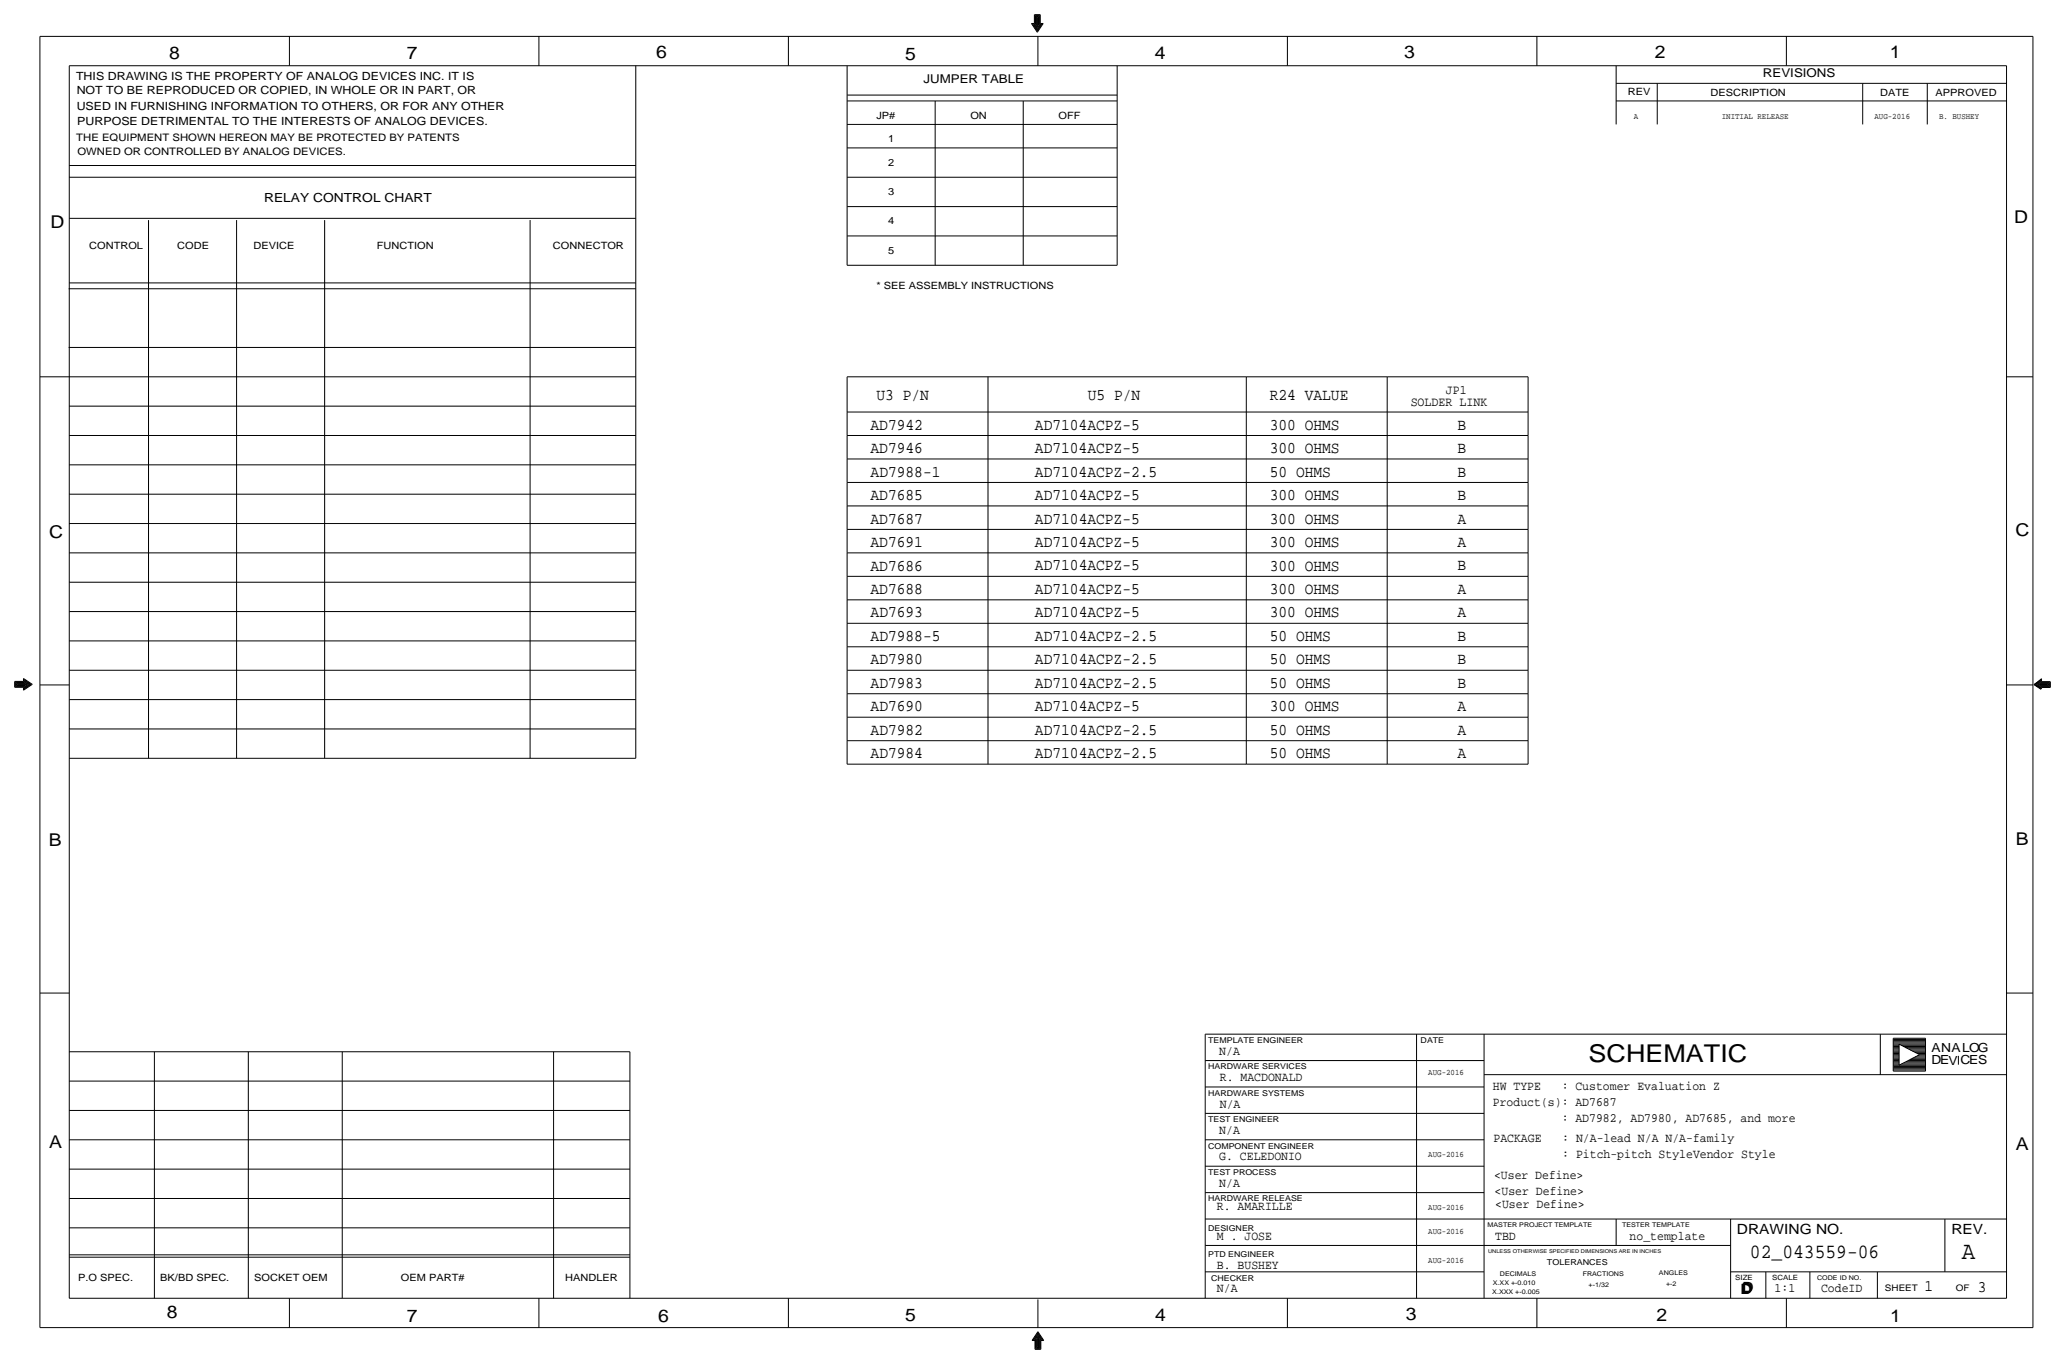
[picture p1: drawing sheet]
<svg xmlns="http://www.w3.org/2000/svg" width="893mm" height="590mm" viewBox="0 0 893 590" stroke-linecap="round" stroke-linejoin="round" font-family="sans-serif">
<!-- layer: Nets -->
<g fill="none" stroke="#000" stroke-width=".43">
<path d="M366.5 163.1v15.2zM366.5 178.3v10.2zM366.5 163.1h61zM366.5 178.3h294.7zM427.5 163.1v167.6zM427.5 163.1h111.7zM539.2 163.1h61zM539.2 163.1v167.6zM600.2 163.1v167.6zM600.2 163.1h61zM661.2 163.1v15.2zM661.2 178.3v10.2z"/>
<path d="M366.5 188.5v10.1zM366.5 198.6v10.2zM366.5 188.5h294.7zM366.5 198.6h294.7zM661.2 188.5v10.1zM661.2 198.6v10.2zM366.5 208.8v10.1zM366.5 218.9v10.2zM366.5 208.8h294.7zM366.5 218.9h294.7zM661.2 208.8v10.1zM661.2 218.9v10.2z"/>
<path d="M366.5 229.1v10.2zM366.5 239.3v10.1zM366.5 229.1h294.7zM366.5 239.3h294.7zM661.2 229.1v10.2zM661.2 239.3v10.1zM366.5 259.6v10.1zM366.5 249.4v10.2zM366.5 259.6h294.7zM366.5 249.4h294.7zM661.2 259.6v10.1zM661.2 249.4v10.2z"/>
<path d="M366.5 279.9v10.2zM366.5 269.7v10.2zM366.5 279.9h294.7zM366.5 269.7h294.7zM661.2 279.9v10.2zM661.2 269.7v10.2zM366.5 290.1v10.1zM366.5 290.1h294.7zM661.2 290.1v10.1zM366.5 310.4v10.1zM366.5 300.2v10.2zM366.5 310.4h294.7z"/>
<path d="M366.5 300.2h294.7zM661.2 310.4v10.1zM661.2 300.2v10.2zM366.5 330.7h61zM366.5 320.5v10.2zM366.5 320.5h294.7zM427.5 330.7h111.7zM539.2 330.7h61zM600.2 330.7h61zM661.2 320.5v10.2z"/>
</g>
<!-- layer: Page Border and Title Block -->
<g fill="none" stroke="#000" stroke-width=".43">
<path d="M17.3 15.7v558.8zM17.3 15.7h862.3zM125.2 15.7v12.7zM233.2 15.7v12.7zM341.1 15.7v12.7zM446.3 10.2h1.2zM446.3 10.2l2.5 3.8zM446.8 10.4h1zM446.8 10.4l2 3.1zM447.3 10.7l1.5 2.3zM447.3 10.7h.8zM447.5 6.4h2.6z"/>
<path d="M447.5 6.4v3.8zM447.8 10.9h.5zM447.8 6.6h2zM447.8 6.6v3.8zM447.8 10.9l1 1.5zM448.1 6.9h1.5zM448.1 6.9v3.8zM448.3 11.2l.5 .7zM448.3 7.1h1zM448.3 7.1v3.8zM448.3 11.2h.3zM448.6 7.4h.5z"/>
<path d="M448.6 7.4v3.8zM448.8 7.6v4.1zM449.1 7.4v3.8zM449.1 11.2h.2zM449.1 15.7v12.7zM449.3 7.1v3.8zM449.3 10.9h.5zM449.3 11.2l-.5 .7zM449.6 6.9v3.8zM449.6 10.7h.7zM449.8 10.9l-1 1.5zM449.8 6.6v3.8z"/>
<path d="M449.8 10.4h1zM450.1 10.2h1.3zM450.1 6.4v3.8zM450.3 10.7l-1.5 2.3zM450.8 10.4l-2 3.1zM451.4 10.2l-2.6 3.8zM557 15.7v12.7zM665 15.7v12.7zM772.9 15.7v12.7zM879.6 15.7v558.8zM30 28.4h838.2zM30 28.4v533.4z"/>
<path d="M275.1 28.4v299.8zM366.5 28.4v86.4zM483.4 28.4v86.4zM699.3 28.4v25.4zM699.3 36.1h168.9zM717 36.1v17.7zM805.9 36.1v17.7zM833.9 36.1v17.7zM868.2 28.4v533.4zM366.5 41.1h116.9zM366.5 53.8h116.9zM366.5 43.7h116.9z"/>
<path d="M404.6 43.7v71.1zM442.7 43.7v71.1zM699.3 43.7h168.9zM30 71.6h245.1zM30 76.7h245.1zM366.5 76.7h116.9zM366.5 64h116.9zM30 94.5h245.1zM64.3 95.3v232.9zM102.4 95.3v232.9zM140.5 95.3v232.9zM229.4 95.3v232.9z"/>
<path d="M366.5 89.4h116.9zM366.5 102.1h116.9zM366.5 114.8h116.9zM29.7 125h245.4zM30 122.4h245.1zM29.7 150.4h245.4zM17.3 163.1h257.8zM30 175.8h245.1zM868.2 163.1h11.4zM30 188.5h245.1zM30 201.2h245.1zM30 213.9h245.1z"/>
<path d="M29.9 226.6h245.2zM30 239.3h245.1zM30 252h245.1zM30 264.7h245.1zM30 277.4h245.1zM6.3 294.9h3.9zM6.3 297.4h3.9zM6.3 294.9v2.5zM6.6 295.1v2.1zM6.6 295.1h3.8zM6.6 297.2h3.8zM6.9 296.9h3.8z"/>
<path d="M6.9 295.4v1.5zM6.9 295.4h3.8zM7.1 296.7h3.8zM7.1 295.7h3.8zM7.1 295.7v1zM7.4 295.9v.5zM7.4 295.9h3.8zM7.4 296.4h3.8zM7.6 296.2h4.1zM10.2 293.6l3.8 2.6zM10.2 298.7l3.8-2.5zM10.2 293.6v1.3z"/>
<path d="M10.2 297.4v1.3zM10.4 298.2l3.1-2zM10.4 294.1l3.1 2.1zM10.4 294.1v1zM10.4 297.2v1zM10.7 294.6l2.3 1.6zM10.7 294.6v.8zM10.7 296.9v.8zM10.7 297.7l2.3-1.5zM10.9 297.2l1.5-1zM10.9 295.1l1.5 1.1zM10.9 295.1v.6z"/>
<path d="M10.9 296.7v.5zM11.2 296.7l.7-.5zM11.2 295.7l.7 .5zM11.2 296.4v.3zM11.2 295.7v.2zM17.3 296.4h12.7zM30 290.1h245.1zM868.2 296.4h11.4zM880 296.3l3.1-2.1zM880 296.3l3.1 2zM880.3 296.3l3 1.7zM880.3 296.3l3-2.6z"/>
<path d="M880.5 296.3l2.3 1.5zM880.5 296.3l2.3-1.6zM881 296.3l1.5 1zM881 296.3l1.5-1.1zM881.5 296.3l.8 .5zM881.5 296.3l.8-.5zM881.8 296.3h4.1zM882.3 296h3.8zM882.3 295.8v.2zM882.3 296.5v.3zM882.3 296.5h3.8zM882.5 295.8h3.9z"/>
<path d="M882.5 295.2v.6zM882.5 296.8v.5zM882.5 296.8h3.9zM882.8 295.5h3.8zM882.8 294.7v.8zM882.8 297v.8zM882.8 297h3.8zM883.1 297.3h3.8zM883.1 295.2h3.8zM883.1 294.2v1zM883.1 297.3v1zM883.3 297.5h3.8z"/>
<path d="M883.3 297.5v.5zM883.3 293.7v1.3zM883.3 295h3.8zM886.1 296v.5zM886.4 295.8v1zM886.6 295.5v1.5zM886.9 295.2v2.1zM887.1 295v2.5zM30 302.8h245.1zM30 315.5h245.1zM30 328.2h245.1zM17.3 429.8h12.7z"/>
<path d="M868.2 429.8h11.4zM30 455.2h242.5zM66.8 455.2v106.6zM107.4 455.2v106.6zM148.1 455.2v106.6zM239.5 455.2v106.6zM272.5 455.2v106.6zM521.5 447.5h346.7zM521.5 459h120.6zM521.5 447.5v114.3zM612.9 447.5v114.3zM642.1 447.5v114.3z"/>
<path d="M813.6 447.5v17.6zM819.1 459.5h2.6zM819.1 460h2.6zM819.1 458h2.6zM819.1 459h2.6zM819.1 458.5h2.6zM819.1 456.9h2.6zM819.1 452.4h2.6zM819.1 455.9h2.6zM819.1 457.5h2.6zM819.1 455.4h2.6zM819.1 456.4h2.6z"/>
<path d="M819.1 453.4h2.6zM819.1 453.9h2.6zM819.1 454.4h2.6zM819.1 454.9h2.6zM819.1 452.9h2.6zM819.1 450.9h14zM819.1 451.4h14zM819.1 450.3h14zM819.1 449.8h14zM819.1 449.3v14.3zM819.2 449.3h13.9zM819.2 451.9h13.9z"/>
<path d="M821.7 451.9l8.9 4.5zM821.7 451.9v9.1zM822.7 452.4h10.4zM823.5 452.9h9.6zM823.7 460h9.4zM824.5 453.4h8.6zM824.7 459.5h8.4zM825.8 459h7.3zM825.8 453.9h7.3zM826.5 458.5h6.6zM826.5 454.4h6.6zM827.5 458h5.6z"/>
<path d="M827.5 454.9h5.6zM828.5 457.5h4.6zM828.5 455.4h4.6zM829.6 456.9h3.5zM829.6 455.9h3.5zM830.6 456.4h2.5zM833.1 449.3v14.3zM847.3 456.9v3.9zM30 467.9h242.5zM521.5 470.4h120.6zM642.1 465.1h226.1zM819.1 460.5h2.6z"/>
<path d="M819.1 462.5h14zM819.1 461.5h14zM819.1 463h14zM819.1 462h14zM819.1 463.6h14zM819.1 461h14zM821.7 461l8.9-4.6zM822.7 460.5h10.4zM30 493.3h242.5zM30 480.6h242.5zM521.5 493.3h120.6zM521.5 481.8h120.6z"/>
<path d="M30 518.7h242.5zM30 506h242.5zM521.5 516.1h120.6zM521.5 504.7h120.6zM30 531.4h242.5zM521.5 527.6h346.7zM521.5 539h227.3zM699.3 527.6v11.4zM748.8 527.6v34.2zM841.5 527.6v22.8zM30 544.1h242.5zM30 543.1h242.5z"/>
<path d="M521.5 550.4h120.6zM748.8 550.4h119.4zM764 550.4v11.4zM783.1 550.4v11.4zM812.3 550.4v11.4zM17.3 574.5h862.3zM30 561.8h838.2zM125.2 561.8v12.7zM233.2 561.8v12.7zM341.1 561.8v12.7zM447 579.9h1.1zM447.5 579.6h.8z"/>
<path d="M448.1 579.9v3.8zM448.1 579.4h.5zM448.3 579.6v3.8zM448.6 579.1h.2zM448.6 579.4v3.8zM448.8 579.1v3.8zM449.1 576.8l-2.1 3.1zM449.1 577.9l-1 1.5zM449.1 576.3l-2.6 3.8zM449.1 576.8l2 3.1zM449.1 577.3l1.5 2.3zM449.1 577.9l1 1.5z"/>
<path d="M449.1 578.4l.5 .7zM449.1 578.6v4.1zM449.1 562.4v12.1zM449.1 577.3l-1.6 2.3zM449.1 578.4l-.5 .7zM449.1 576.3l2.5 3.8zM449.3 579.1h.3zM449.3 579.1v3.8zM449.6 579.4h.5zM449.6 579.4v3.8zM449.8 579.6v3.8zM449.8 579.6h.8z"/>
<path d="M450.1 579.9v3.8zM450.1 579.9h1zM557 561.8v12.7zM665 561.8v12.7zM772.9 561.8v12.7zM446.5 580.1h1.3zM447.8 583.9h2.5zM447.8 580.1v3.8zM448.1 583.7h2zM448.3 583.4h1.5zM448.6 583.2h1zM448.8 582.9h.5z"/>
<path d="M450.3 580.1h1.3zM450.3 580.1v3.8z"/>
</g>
<text font-size="10.9" x="848.9" y="544.8">A</text>
<text font-size="10.6" x="687.3" y="459.7">SCHEMATIC</text>
<text font-size="8.7" x="757.2" y="544.6">02_043559-06</text>
<g font-size="7.6">
<text x="73.2" y="25.4">8</text>
<text x="176" y="25.4">7</text>
<text x="284" y="25.1">6</text>
<text x="391.7" y="26.2">5</text>
<text x="499.6" y="25.4">4</text>
<text x="607.6" y="25.1">3</text>
<text x="716" y="24.9">2</text>
<text x="817.6" y="24.9">1</text>
<text x="21.8" y="98.8">D</text>
<text x="871.5" y="96.5">D</text>
<text x="21.3" y="232.7">C</text>
<text x="872" y="232.2">C</text>
<text x="872.2" y="365.8">B</text>
<text x="21.1" y="366">B</text>
<text x="21.3" y="496.8">A</text>
<text x="872.2" y="497.6">A</text>
<text x="72.1" y="570.5">8</text>
<text x="176" y="572.3">7</text>
<text x="284.7" y="572.3">6</text>
<text x="391.7" y="571.8">5</text>
<text x="499.9" y="571.5">4</text>
<text x="608.3" y="571.2">3</text>
<text x="716.8" y="571.5">2</text>
<text x="817.9" y="572">1</text>
</g>
<g font-size="7.1">
<text x="379.2" y="173.2">U3 P/N</text>
<text x="470.7" y="173.2">U5 P/N</text>
<text x="549.4" y="173.2">R24 VALUE</text>
<text x="376.7" y="185.9">AD7942</text>
<text x="447.8" y="185.9">AD7104ACPZ-5</text>
<text x="549.4" y="185.9">300 OHMS</text>
<text x="630.7" y="185.9">B</text>
<text x="376.7" y="196.1">AD7946</text>
<text x="447.8" y="196.1">AD7104ACPZ-5</text>
<text x="549.4" y="196.1">300 OHMS</text>
<text x="630.7" y="196.1">B</text>
<text x="376.7" y="206.3">AD7988-1</text>
<text x="447.8" y="206.3">AD7104ACPZ-2.5</text>
<text x="549.4" y="206.3">50 OHMS</text>
<text x="630.7" y="206.3">B</text>
<text x="376.7" y="216.4">AD7685</text>
<text x="447.8" y="216.4">AD7104ACPZ-5</text>
<text x="549.4" y="216.4">300 OHMS</text>
<text x="630.7" y="216.4">B</text>
<text x="376.7" y="226.6">AD7687</text>
<text x="447.8" y="226.6">AD7104ACPZ-5</text>
<text x="549.4" y="226.6">300 OHMS</text>
<text x="630.7" y="226.6">A</text>
<text x="376.7" y="236.7">AD7691</text>
<text x="447.8" y="236.7">AD7104ACPZ-5</text>
<text x="549.4" y="236.7">300 OHMS</text>
<text x="630.7" y="236.7">A</text>
<text x="376.7" y="246.9">AD7686</text>
<text x="447.8" y="246.9">AD7104ACPZ-5</text>
<text x="549.4" y="246.9">300 OHMS</text>
<text x="630.7" y="246.9">B</text>
<text x="376.7" y="257.1">AD7688</text>
<text x="447.8" y="257.1">AD7104ACPZ-5</text>
<text x="549.4" y="257">300 OHMS</text>
<text x="630.7" y="257">A</text>
<text x="376.7" y="267.2">AD7693</text>
<text x="447.8" y="267.2">AD7104ACPZ-5</text>
<text x="549.4" y="267.2">300 OHMS</text>
<text x="630.7" y="267.2">A</text>
<text x="376.7" y="277.4">AD7988-5</text>
<text x="447.8" y="277.4">AD7104ACPZ-2.5</text>
<text x="549.4" y="277.4">50 OHMS</text>
<text x="630.7" y="277.4">B</text>
<text x="376.7" y="287.5">AD7980</text>
<text x="447.8" y="287.5">AD7104ACPZ-2.5</text>
<text x="549.4" y="287.5">50 OHMS</text>
<text x="630.7" y="287.5">B</text>
<text x="376.7" y="297.7">AD7983</text>
<text x="447.8" y="297.7">AD7104ACPZ-2.5</text>
<text x="549.4" y="297.7">50 OHMS</text>
<text x="630.7" y="297.7">B</text>
<text x="376.7" y="307.9">AD7690</text>
<text x="447.8" y="307.8">AD7104ACPZ-5</text>
<text x="549.4" y="307.9">300 OHMS</text>
<text x="630.7" y="307.8">A</text>
<text x="376.7" y="318">AD7982</text>
<text x="447.8" y="318">AD7104ACPZ-2.5</text>
<text x="549.4" y="318">50 OHMS</text>
<text x="630.7" y="318">A</text>
<text x="376.7" y="328.2">AD7984</text>
<text x="447.8" y="328.2">AD7104ACPZ-2.5</text>
<text x="549.4" y="328.2">50 OHMS</text>
<text x="630.7" y="328.2">A</text>
</g>
<g font-size="7">
<text x="832.6" y="558.8">1</text>
<text x="855.7" y="559.1">3</text>
</g>
<g font-size="6.1">
<text x="844.3" y="533.9">REV.</text>
<text x="751.5" y="534">DRAWING NO.</text>
<text x="753.1" y="560.1">D</text>
<text x="753.6" y="559.6">D</text>
</g>
<g font-size="5.6">
<text x="625.6" y="170.7">JP1</text>
<text x="610.4" y="175.8">SOLDER LINK</text>
<text x="527.6" y="456.4">N/A</text>
<text x="527.8" y="467.9">R. MACDONALD</text>
<text x="645.9" y="471.9">HW TYPE</text>
<text x="675.7" y="471.9">: Customer Evaluation Z</text>
<text x="527.8" y="479.3">N/A</text>
<text x="645.9" y="478.8">Product(s): AD7687</text>
<text x="675.7" y="485.6">: AD7982, AD7980, AD7685, and more</text>
<text x="527.6" y="490.7">N/A</text>
<text x="646.2" y="494">PACKAGE</text>
<text x="676" y="494">: N/A-lead N/A N/A-family</text>
<text x="527.6" y="502.2">G. CELEDONIO</text>
<text x="676" y="501.1">: Pitch-pitch StyleVendor Style</text>
<text x="527.6" y="513.6">N/A</text>
<text x="646.4" y="510.3">&lt;User Define&gt;</text>
<text x="646.7" y="517.1">&lt;User Define&gt;</text>
<text x="526.5" y="523.7">R. AMARILLE</text>
<text x="646.9" y="523">&lt;User Define&gt;</text>
<text x="526.5" y="536.4">M . JOSE</text>
<text x="646.9" y="536.4">TBD</text>
<text x="705.1" y="536.7">no_template</text>
<text x="526.5" y="549.1">B. BUSHEY</text>
<text x="526.5" y="559.3">N/A</text>
<text x="767.8" y="559.3">1:1</text>
<text x="787.9" y="559.3">CodeID</text>
</g>
<g font-size="5.4">
<text x="114.3" y="87.4">RELAY CONTROL CHART</text>
<text x="835.7" y="455.3">ANALOG</text>
<text x="835.7" y="460.5">DEV</text>
<text x="848.3" y="460.5">CES</text>
</g>
<g font-size="5.2">
<text x="762.8" y="33.5">REVISIONS</text>
<text x="399.5" y="36.1">JUMPER TABLE</text>
</g>
<g font-size="4.9">
<text x="32.9" y="34.6">THIS DRAWING IS THE PROPERTY OF ANALOG DEVICES INC. IT IS</text>
<text x="33.2" y="40.7">NOT TO BE REPRODUCED OR COPIED, IN WHOLE OR IN PART, OR</text>
<text x="33.2" y="47.6">USED IN FURNISHING INFORMATION TO OTHERS, OR FOR ANY OTHER</text>
<text x="33.4" y="54.2">PURPOSE DETRIMENTAL TO THE INTERESTS OF ANALOG DEVICES.</text>
</g>
<g font-size="4.5">
<text x="33" y="61">THE EQUIPMENT SHOWN HEREON MAY BE PROTECTED BY PATENTS</text>
<text x="33.5" y="67.1">OWNED OR CONTROLLED BY ANALOG DEVICES.</text>
</g>
<g font-size="4.3">
<text x="704.3" y="41.1">REV</text>
<text x="740.2" y="41.4">DESCRIPTION</text>
<text x="813.6" y="41.4">DATE</text>
<text x="837.4" y="41.4">APPROVED</text>
<text x="379.2" y="51.3">JP#</text>
<text x="419.9" y="51.3">ON</text>
<text x="458" y="51.3">OFF</text>
<text x="384.3" y="61.5">1</text>
<text x="384.3" y="71.6">2</text>
<text x="384.3" y="84.3">3</text>
<text x="384.3" y="97">4</text>
<text x="38.6" y="107.9">CONTROL</text>
<text x="76.7" y="107.9">CODE</text>
<text x="109.7" y="107.9">DEVICE</text>
<text x="163.1" y="107.9">FUNCTION</text>
<text x="239.3" y="107.9">CONNECTOR</text>
<text x="384.3" y="109.7">5</text>
<text x="379.2" y="125">* SEE ASSEMBLY INSTRUCTIONS</text>
<text x="33.8" y="554.2">P.O SPEC.</text>
<text x="69.3" y="554.2">BK/BD SPEC.</text>
<text x="110" y="554.2">SOCKET OEM</text>
<text x="173.5" y="554.2">OEM PART#</text>
<text x="244.6" y="554.2">HANDLER</text>
</g>
<g font-size="3.9">
<text x="815.5" y="558.9">SHEET</text>
<text x="846.2" y="558.8">OF</text>
</g>
<g font-size="3.6">
<text x="706.9" y="51.3">A</text>
<text x="745" y="51.3">INITIAL RELEASE</text>
<text x="811" y="51.3">AUG-2016</text>
<text x="839" y="51.3">B. BUSHEY</text>
<text x="618" y="465.3">AUG-2016</text>
<text x="618" y="500.9">AUG-2016</text>
<text x="618" y="523.7">AUG-2016</text>
<text x="618" y="533.9">AUG-2016</text>
<text x="618" y="546.6">AUG-2016</text>
</g>
<g font-size="3.5">
<text x="522.7" y="451.4">TEMPLATE ENGINEER</text>
<text x="614.7" y="451.4">DATE</text>
<text x="522.7" y="462.8">HARDWARE SERVICES</text>
<text x="522.7" y="474.2">HARDWARE SYSTEMS</text>
<text x="522.7" y="485.6">TEST ENGINEER</text>
<text x="522.7" y="497.1">COMPONENT ENGINEER</text>
<text x="522.7" y="508.5">TEST PROCESS</text>
<text x="522.7" y="519.9">HARDWARE RELEASE</text>
<text x="522.7" y="532.6">DESIGNER</text>
<text x="522.7" y="544.1">PTD ENGINEER</text>
<text x="669.3" y="547.6">TOLERANCES</text>
<text x="524" y="554.2">CHECKER</text>
</g>
<g font-size="3.1">
<text x="750.8" y="554">SIZE</text>
<text x="766.8" y="554">SCALE</text>
</g>
<g font-size="2.8">
<text x="643.6" y="531.1">MASTER PROJECT TEMPLATE</text>
<text x="701.8" y="531.1">TESTER TEMPLATE</text>
<text x="717.8" y="551.9">ANGLES</text>
<text x="645.9" y="556">X.XX +-0.010</text>
<text x="649" y="552.2">DECIMALS</text>
<text x="684.8" y="552.2">FRACTIONS</text>
<text x="687.3" y="556.8">+-1/32</text>
<text x="720.9" y="556.5">+-2</text>
<text x="786.2" y="554.1">CODE ID NO.</text>
<text x="645.7" y="559.8">X.XXX +-0.005</text>
</g>
<text font-size="2.3" x="643.9" y="542.3">UNLESS OTHERWISE SPECIFIED DIMENSIONS ARE IN INCHES</text>
</svg>
